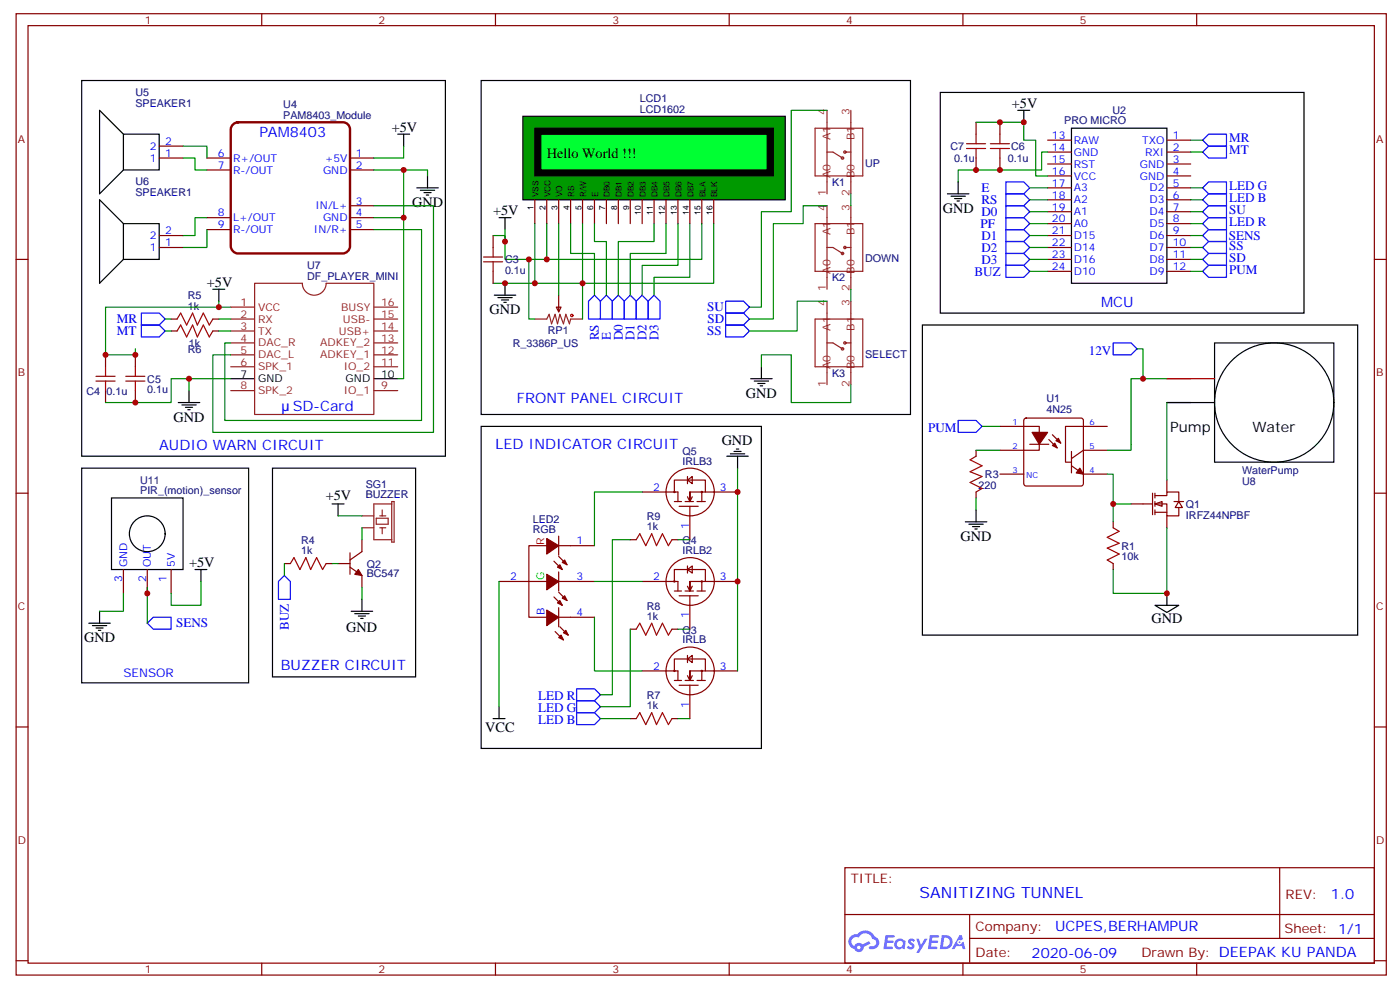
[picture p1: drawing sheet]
<svg xmlns="http://www.w3.org/2000/svg" width="414mm" height="292mm" viewBox="0 0 414 292" stroke-linecap="round" stroke-linejoin="round" font-family="sans-serif">
<g fill="none" stroke="#870000" stroke-width=".35">
<path d="M4.8 4.1h405.3v284.3h-405.3zM8.3 7.6h398.3v277.3h-398.3zM77.4 4.1v3.5M146.6 4.1v3.5M215.7 4.1v3.5M284.9 4.1v3.5M354 4.1v3.5M4.8 76.7h3.5M406.6 76.7h3.5M4.8 145.9h3.5M406.6 145.9h3.5M4.8 215h3.5"/>
<path d="M406.6 215h3.5M249.9 256.6h156.7v28.3h-156.7zM378.6 256.7v20.8M250 270.5h156.4M286.9 277.5h119.5M286.9 270.5v14.1M4.8 284.2h3.5M77.4 284.9v3.5M146.6 284.9v3.5M215.7 284.9v3.5M284.9 284.9v3.5M354 284.9v3.5"/>
<path d="M406.6 284.2h3.5"/>
</g>
<g fill="#5487ff">
<path d="M268.9 277.8a1.22 1.22 0 0 1 1.7 .3l-.3 .6a.47 .47 0 0 0-.4-.4 .47 .47 0 0 0-.5 .1l.2 .3a1.14 1.14 0 0 1 .7 1.7 1.14 1.14 0 0 1-1.9 0l-.2-.2 .5-.5 .7 .4a.29 .29 0 0 0 .4-.2 .29 .29 0 0 0-.3-.4 1.04 1.04 0 0 1-.6-1.7z"/>
<path d="M261.9 276.6h2.4l.3 .2-.1 .5h-1.8l-.2 .9h1.6l.3 .3-.4 .4h-1.6l-.1 1.1 1.7 .1 .2 .3-.2 .3h-2.7z"/>
<path d="M275.1 276.6h2.3l.4 .2-.2 .5h-1.8l-.1 .9h1.5l.3 .3-.4 .4h-1.5l-.2 1.1 1.7 .1 .2 .3-.2 .3h-2.6z"/>
<path d="M283.8 276.6h.7l.4 1.2-.6 .3a.69 .69 0 0 0-1.1 .3 .69 .69 0 0 0 .5 1 .69 .69 0 0 0 .9-.6l.4-.3 .6 2.2h-.8l-.2-.9h-1.7l-.5 .9h-.9z"/>
<path d="M271.1 277.7h.7l.7 1.8 1.1-1.8h.8l-2.5 4.1h-.9l1-1.5z"/>
<path d="M278.6 276.6l-.6 4.1h1.4a2.11 2.11 0 0 0 2.4-2.1 2.11 2.11 0 0 0-2.5-2zM279.3 277.3a1.39 1.39 0 0 1 1.7 1.4 1.39 1.39 0 0 1-1.8 1.3h-.2z"/>
<path d="M264.9 278.2a1.54 1.54 0 0 0 0 2.1 1.54 1.54 0 0 0 2.1 .2l.6 .2 .3-2.3-.1-.2-.5-.1a1.49 1.49 0 0 0-2.4 .1zM265.2 279.2a.95 .95 0 0 1 1.9 0 .95 .95 0 0 1-1.9 0z"/>
<path d="M251.6 276.9a2.18 2.18 0 0 0 1.1 3.8 1.44 1.44 0 0 0 1.7 .9 1.44 1.44 0 0 0 1.1-1.5l2-1-.4-.7-1.9 .9a1.47 1.47 0 0 0-2.5 .5 1.39 1.39 0 0 1-.6-2 1.39 1.39 0 0 1 2-.4 2.12 2.12 0 0 1 2.1-1.3 2.12 2.12 0 0 1 1.9 1.6 1.14 1.14 0 0 1 1.1 1.5 1.14 1.14 0 0 1-1.6 .7 .43 .43 0 0 0-.6 .3 .43 .43 0 0 0 .4 .5 1.98 1.98 0 0 0 2.6-1.2 1.98 1.98 0 0 0-1.3-2.5 3.1 3.1 0 0 0-5.2-.7l-.9 .1zM253.5 280.2a.55 .55 0 0 1 1.1 0 .55 .55 0 0 1-1.1 0z"/>
<circle cx="283.9" cy="278.7" r=".26"/>
</g>
<g fill="none" stroke="#8c2424" stroke-width=".35">
<path d="M241.1 37.9h14.1v14.1h-14.1zM244.7 32.6v24.7M251.7 32.6v24.7M244.7 45h1.7l2.8 1.7M249.9 45h1.8M241.1 94.4h14.1v14.1h-14.1zM244.7 89.1v24.7M251.7 89.1v24.7M244.7 101.4h1.7l2.8 1.8M249.9 101.4h1.8M107.1 152.6h3.5M107.1 156.1h3.5"/>
<path d="M111.3 153.3h3.5v1.7h-3.5zM112.4 152.6h1.7M112.4 156.1h1.7M113.1 150.8v1.8M113.1 156.1v1.8M115.9 149h-5.3v10.6h5.3M115.9 148.3h.7v12h-.7z"/>
<circle cx="249.2" cy="46.7" r=".35"/>
<circle cx="249.9" cy="45" r=".35"/>
<circle cx="249.2" cy="103.2" r=".35"/>
<circle cx="249.9" cy="101.4" r=".35"/>
</g>
<path d="M154.7 34.4h77.6v24.7h-77.6z" fill="#090" stroke="#000" stroke-width=".35"/>
<g fill="none" stroke="#870000" stroke-width=".35">
<path d="M158.2 59.1v7M161.7 59.1v7M165.3 59.1v7M168.8 59.1v7M172.3 59.1v7M175.9 59.1v7M179.4 59.1v7M182.9 59.1v7M186.4 59.1v7M190 59.1v7M193.5 59.1v7M197 59.1v7"/>
<path d="M200.6 59.1v7M204.1 59.1v7M207.6 59.1v7M211.1 59.1v7"/>
</g>
<path d="M158.2 37.9h70.6v14.1h-70.6z" fill="#000" stroke="#000" stroke-width=".35"/>
<path d="M160 39.7h67v10.6h-67z" fill="none" stroke="#000" stroke-width=".35"/>
<path d="M160 39.7h67v10.6h-67z" fill="#0f3" stroke="#000" stroke-width=".35"/>
<g fill="none" stroke="#000" stroke-width=".35">
<path d="M24.2 23.8h107.6v111.1h-107.6zM36.5 39.7h10.6v10.6h-10.6zM36.5 39.7l-7-7.1v24.7l7-7M117.7 39.7h3.5M119.4 39.7v3.5M142.3 23.8h127v98.8h-127zM301.1 32.6h3.5M302.9 32.6v3.6M123.3 55.6h6.3M124.4 56.3h4.2M125.4 57h2.1M126.1 57.7h.7"/>
<path d="M126.5 52v3.6M36.5 66.1h10.6v10.6h-10.6zM36.5 66.1l-7-7v24.7l7-7.1M147.6 64.4h3.6M149.4 64.4v3.5M63 85.5h3.5M64.7 85.5v3.6M146.2 87.3h6.4M147.3 88h4.2M148.3 88.7h2.2M149 89.4h.8M149.4 83.8v3.5"/>
<path d="M272.9 96.1h128.7v91.8h-128.7zM52.7 119.1h6.4M53.8 119.8h4.2M55.9 115.5v3.6M68.3 112h7M110.6 112h7.1M222.1 112h6.3M223.1 112.7h4.3M224.2 113.4h2.1M224.9 114.1h.7M225.2 108.5v3.5M345.2 119.1h14.1"/>
<path d="M359.3 101.4h35.3v35.3h-35.3zM24.2 138.5h49.4v63.5h-49.4zM54.9 120.5h2.1M55.6 121.2h.7M80.6 138.5h42.3v61.7h-42.3zM142.3 126.1h82.9v95.3h-82.9zM215 134.9h6.4M216.1 134.2h4.2M217.1 133.5h2.2M217.8 132.8h.7M218.2 134.9v3.6M33 147.3h21.2v21.2h-21.2z"/>
<path d="M98.2 149h3.6M100 149v3.6M57.7 168.5h3.5M59.4 168.5v3.5M107.1 177.3v3.5M26.3 184.3h6.3M27.3 185h4.3M28.4 185.7h2.1M29.1 186.4h.7M29.5 180.8v3.5M103.9 180.8h6.3M105 181.5h4.2"/>
<path d="M106 182.2h2.1M106.7 182.9h.7M145.9 212.5h3.5M147.6 209v3.5"/>
<circle cx="376.9" cy="119.1" r="17.6"/>
<circle cx="43.6" cy="157.9" r="5.3"/>
</g>
<g fill="none" stroke="#008700" stroke-width=".35">
<path d="M244.7 32.6h-10.6v30h-8.9v28.2h-3.5M54.2 43.2h7v3.5M54.2 46.7h3.5v3.6h3.5M110.6 50.3h15.9v1.7M119.4 43.2v3.5h-8.8M119.4 50.3v14.1h-8.8M251.7 57.3v3.6M61.2 64.4h-3.5v5.3h-3.5M61.2 67.9v5.3h-7M110.6 60.9h17.6v67h-65.2v-22.9h5.3M110.6 67.9h14.1v56.5h-58.2v-23h1.8M119.4 64.4v47.6h-1.7"/>
<path d="M145.9 69.7h3.5v1.7M156.5 76.7v17.7h1.7M158.2 66.1v17.7M161.7 66.1v10.6M165.3 66.1v21.2M168.8 66.1v8.9h7.1v12.3M172.3 66.1v28.3M175.9 66.1v5.3h3.5v15.9M193.5 66.1v5.3h-10.6v15.9M197 66.1v8.9h-10.6v12.3M200.6 66.1v12.4h-10.6v8.8M204.1 66.1v15.9h-10.6v5.3"/>
<path d="M207.6 66.1v10.6h-58.2v-8.8M211.1 66.1v17.7h-65.2M244.7 60.9h-7.1v5.2h-8.8v28.3h-7.1M48.9 94.4h1.7M48.9 97.9h1.7M64.7 89.1v1.7h3.6M64.7 90.8h-33.5v14.2h8.8v-1.8M64.7 94.4h3.6M64.7 97.9h3.6M244.7 89.1h-8.9v8.8h-14.1M251.7 85.5v3.6M55.9 112h-5.3v7.1h-19.4"/>
<path d="M68.3 112h-12.4v3.5M225.2 108.5v-3.5h8.9v14.1h17.6v-5.3M336.4 103.2h1.7v8.8h7.1M218.2 138.5v59.9M100 152.6h7.1M107.1 156.1v3.5M186.4 159.6h-5.2v45.9h-3.6M190 145.5h-14.1v15.9M200.6 159.6h3.5M36.5 175.5v5.3h-7M43.6 173.7v10.6M59.4 172v7h-8.8v-3.5"/>
<path d="M84.1 166.7v3.5M98.2 166.7h1.8M107.1 173.7v3.6M147.6 172v37M175.9 172h14.1M175.9 182.6v15.8h14.1M186.4 186.1v22.9h-8.8M200.6 186.1h3.5M177.6 212.5h8.8M200.6 212.5h3.5"/>
</g>
<g fill="none" stroke="#870000" stroke-width=".35">
<path d="M288.7 36.2v3.5M295.8 36.2v3.5M47.1 46.7h7.1M47.1 43.2h7.1M61.2 46.7h7.1M61.2 50.3h7.1M103.5 46.7h7.1M103.5 50.3h7.1M288.7 46.7v3.6M295.8 46.7v3.6M47.1 73.2h7.1M47.1 69.7h7.1"/>
<path d="M61.2 64.4h7.1M61.2 67.9h7.1M103.5 60.9h7.1M103.5 64.4h7.1M103.5 67.9h7.1M145.9 69.7v3.5M50.6 94.4h1.8M50.6 97.9h1.8M63 94.4h1.7M63 97.9h1.7M145.9 80.3v3.5M164.6 90.8h1.4l-.7 1.5z"/>
<path d="M165.3 87.3v5M31.2 105v3.5M31.2 115.5v3.6M40 105v3.5M40 115.5v3.6M107.1 159.6v3.6l-3.6 2.4M165.3 158.6v5.6M186.4 159.6h1.8M190 145.5h10.6v2.8M198.8 159.6h1.8M199.5 145.5v-3.5h9.2v3.5M199.5 148.3h2.1"/>
<path d="M200.9 149.8h5.7M202.7 148.3h2.4M203.4 142l1.4-1.1v2.2zM203.4 146.9l.7 1.4 .7-1.4M203.4 140.9v2.2M204.1 145.5v2.8v-2.8h14.1M204.1 149.8v9.8M206.2 148.3h2.5M207.6 145.5v2.8M36.5 168.5v7M43.6 168.5v7M50.6 168.5v7"/>
<path d="M84.1 166.7h1.8M96.5 166.7h1.7M100 166.7h3.5M103.5 167.7l3.6 2.5v3.5M103.5 163.5v6.4M147.6 172h14.1M161.7 161.4h-5.2v21.2h5.2M163.9 166l2.4 2.5M163.9 176.6l2.4 2.4M165.3 169.2v5.6M165.3 179.7v5.7M165.3 172h10.6"/>
<path d="M165.3 161.4h10.6M165.3 164.6l2.4 2.4M165.3 175.2l2.4 2.4M190 172h10.6v2.8M199.5 172v-3.5h9.2v3.5M199.5 174.8h2.1M200.9 176.2h5.7M202.7 174.8h2.4M203.4 168.5l1.4-1.1v2.1zM203.4 173.4l.7 1.4 .7-1.4M203.4 167.4v2.1M204.1 172v2.8v-2.8h14.1"/>
<path d="M204.1 176.2v9.9M206.2 174.8h2.5M207.6 172v2.8M164.2 186.8l2.5 2.5M165.3 182.6h10.6M165.6 185.4l2.5 2.5M186.4 186.1h1.8M190 198.4h10.6v2.9M198.8 186.1h1.8M199.5 198.4v-3.5h9.2v3.5M203.4 194.9l1.4-1v2.1zM203.4 199.8l.7 1.5 .7-1.5"/>
<path d="M203.4 193.9v2.1M204.1 198.4v2.9v-2.9h14.1M207.6 198.4v2.9M186.4 212.5h1.8M198.8 212.5h1.8M199.5 201.3h2.1M200.9 202.7h5.7M202.7 201.3h2.4M204.1 202.7v9.8M206.2 201.3h2.5"/>
<circle cx="199.5" cy="145.5" r=".18"/>
<circle cx="204.2" cy="145.5" r="7.1"/>
<circle cx="207.6" cy="145.5" r=".18"/>
<circle cx="199.5" cy="172" r=".18"/>
<circle cx="204.2" cy="172" r="7.1"/>
<circle cx="207.6" cy="172" r=".18"/>
<circle cx="199.5" cy="198.4" r=".18"/>
<circle cx="204.2" cy="198.4" r="7.1"/>
<circle cx="207.6" cy="198.4" r=".18"/>
</g>
<g fill="none" stroke="#a10000" stroke-width=".35">
<path d="M288.7 39.7v2.8M295.8 39.7v2.8M285.9 43.9h5.7M285.9 42.5h5.7M288.7 43.9v2.8M293 43.9h5.6M293 42.5h5.6M295.8 43.9v2.8M143.1 77.4h5.6M143.1 76h5.6M145.9 73.2v2.8M145.9 77.4v2.9"/>
<path d="M52.4 94.4l1-1.8 1.8 3.5 1.8-3.5 1.4 3.5 1.7-3.5 1.8 3.5 1.1-1.7M52.4 97.9l1-1.8 1.8 3.6 1.8-3.6 1.4 3.6 1.7-3.6 1.8 3.6 1.1-1.8M28.4 112.7h5.6M28.4 111.3h5.6M31.2 108.5v2.8M31.2 112.7v2.8M37.2 112.7h5.7M37.2 111.3h5.7M40 108.5v2.8M40 112.7v2.8M188.2 159.6l1.1-1.7 1.7 3.5 1.8-3.5 1.4 3.5 1.8-3.5 1.7 3.5 1.1-1.8M85.9 166.7l1.1-1.8 1.7 3.6 1.8-3.6 1.4 3.6 1.8-3.6 1.7 3.6 1.1-1.8"/>
<path d="M188.2 186.1l1.1-1.8 1.7 3.6 1.8-3.6 1.4 3.6 1.8-3.6 1.7 3.6 1.1-1.8M188.2 212.5l1.1-1.7 1.7 3.5 1.8-3.5 1.4 3.5 1.8-3.5 1.7 3.5 1.1-1.8"/>
<circle cx="169.2" cy="93.3" r=".35"/>
</g>
<g fill="none" stroke="#8c2424" stroke-width=".35">
<path d="M241.1 66.1h14.1v14.2h-14.1zM244.7 60.9v24.6M244.7 73.2h1.7l2.8 1.8M249.9 73.2h1.8M251.7 60.9v24.6M68.3 94.4h7M68.3 97.9h7M75.3 83.8h14.1a3.5 3.5 0 0 0 3.6 3.5 3.5 3.5 0 0 0 3.5-3.5h14.1v38.8h-35.3zM110.6 94.4h7.1M110.6 97.9h7.1M110.6 90.8h7.1M158.2 94.4h3.5l.8-1.4 .7 2.8 1-2.8 .7 2.8 .7-2.8 1.1 2.8 .7-2.8 1.1 2.8 .3-1.4h3.5"/>
<path d="M68.3 115.5h7M68.3 108.5h7M68.3 105h7M68.3 101.4h7M110.6 115.5h7.1M110.6 108.5h7.1M110.6 105h7.1M110.6 101.4h7.1"/>
<circle cx="249.2" cy="75" r=".35"/>
<circle cx="249.9" cy="73.2" r=".35"/>
</g>
<g fill="none" stroke="#00f" stroke-width=".35">
<path d="M297.6 53.8h5.3l1.7 1.8-1.7 1.7h-5.3zM297.6 57.3h5.3l1.7 1.8-1.7 1.8h-5.3zM355.8 55.6l1.7-1.8h5.3v3.5h-5.3zM355.8 59.1l1.7-1.8h5.3v3.6h-5.3zM355.8 41.5l1.7-1.8h5.3v3.5h-5.3zM355.8 45l1.7-1.8h5.3v3.5h-5.3zM297.6 78.5h5.3l1.7 1.8-1.7 1.7h-5.3zM297.6 60.9h5.3l1.7 1.7-1.7 1.8h-5.3zM297.6 67.9h5.3l1.7 1.8-1.7 1.7h-5.3zM297.6 75h5.3l1.7 1.7-1.7 1.8h-5.3zM297.6 71.4h5.3l1.7 1.8-1.7 1.8h-5.3zM355.8 66.1l1.7-1.7h5.3v3.5h-5.3z"/>
<path d="M355.8 62.6l1.7-1.7h5.3v3.5h-5.3zM355.8 76.7l1.7-1.7h5.3v3.5h-5.3zM355.8 73.2l1.7-1.8h5.3v3.6h-5.3zM355.8 69.7l1.7-1.8h5.3v3.5h-5.3zM41.8 92.6h5.3l1.8 1.8-1.8 1.7h-5.3zM41.8 96.1h5.3l1.8 1.8-1.8 1.8h-5.3zM175.9 87.3l1.7 1.8v5.3h-3.5v-5.3zM179.4 87.3l1.8 1.8v5.3h-3.6v-5.3zM182.9 87.3l1.8 1.8v5.3h-3.5v-5.3zM186.4 87.3l1.8 1.8v5.3h-3.5v-5.3zM190 87.3l1.7 1.8v5.3h-3.5v-5.3zM193.5 87.3l1.8 1.8v5.3h-3.6v-5.3z"/>
<path d="M214.7 89.1h5.3l1.7 1.7-1.7 1.8h-5.3zM214.7 92.6h5.3l1.7 1.8-1.7 1.7h-5.3zM214.7 96.1h5.3l1.7 1.8-1.7 1.8h-5.3zM355.8 80.3l1.7-1.8h5.3v3.5h-5.3zM329.3 101.4h5.3l1.8 1.8-1.8 1.8h-5.3zM84.1 170.2l1.8 1.8v5.3h-3.5v-5.3zM43.6 184.3l1.7-1.7h5.3v3.5h-5.3zM170.6 210.8h5.3l1.7 1.7-1.7 1.8h-5.3zM170.6 207.3h5.3l1.7 1.7-1.7 1.8h-5.3zM170.6 203.7h5.3l1.7 1.8-1.7 1.8h-5.3z"/>
</g>
<g fill="#870000" stroke="#870000" stroke-width=".35">
<path d="M106 168.5l1.1 1.7-2.1-.3z"/>
<path d="M161.7 159.3l3.6 2.1-3.6 2.5z"/>
<path d="M164.9 167.7l.7-.7 .7 1.5z"/>
<path d="M166.3 166.3l.7-.7 .7 1.4z"/>
<path d="M161.7 169.9l3.6 2.1-3.6 2.4z"/>
<path d="M164.9 178.3l.7-.7 .7 1.4z"/>
<path d="M166.3 176.9l.7-.7 .7 1.4z"/>
<path d="M161.7 180.4l3.6 2.2-3.6 2.4z"/>
<path d="M165.3 188.6l.7-.7 .7 1.4z"/>
<path d="M166.7 187.1l.7-.7 .7 1.5z"/>
</g>
<path d="M69 36.8l1.4-.6h31a2.12 2.12 0 0 1 2.1 2.1v34.5a2.27 2.27 0 0 1-2.1 2.2h-31a2.27 2.27 0 0 1-2.1-2.2v-34.5l.1-.6z" fill="none" stroke="#900" stroke-width=".71"/>
<path d="M68.3 90.8h7M352.2 112h-7h14.1" fill="none" stroke="#f00" stroke-width=".35"/>
<g fill="#fff" stroke="#870000" stroke-width=".35">
<path d="M341.7 149l2.1-.7v1.5z"/>
<path d="M348.7 148.3l1.1 1.8h-2.1z"/>
</g>
<g fill="none" stroke="#870000" stroke-width=".35">
<path d="M309.9 41.5h7.1M309.9 45h7.1M309.9 48.5h7.1M309.9 52h7.1M309.9 55.6h7.1M309.9 59.1h7.1M345.2 41.5h7M345.2 45h7M345.2 48.5h7M345.2 52h7M345.2 55.6h7M345.2 59.1h7"/>
<path d="M309.9 62.6h7.1M309.9 66.1h7.1M309.9 69.7h7.1M309.9 73.2h7.1M309.9 76.7h7.1M345.2 62.6h7M345.2 66.1h7M345.2 69.7h7M345.2 73.2h7M345.2 76.7h7M309.9 80.3h7.1M345.2 80.3h7"/>
<path d="M288.7 133.2v1.7M295.8 126.1h11.6v7.1h-11.6M303.1 123.9l.5-.3h16.2l.5 .3 .2 .5v18.7l-.2 .5-.5 .2h-16.2l-.5-.3-.2-.4v-18.7zM304.6 131.4h5.7M310.3 130l2.4 2.5M311.3 128.6l2.5 2.5M317 137.8l3.5 2.4h7.1M317 133.5v6.4M327.6 126.1h-12.4v10.6h1.8M327.6 133.2h-7.1l-3.5 2.4M288.7 145.5v1.8M295.8 140.2h7.1"/>
<path d="M329.3 154.3v1.8M334.6 149h6.4M341 145.9v6.3M341.7 146.6h3.5v-1.1h3.5v2.8M341.7 149h3.5v3.6h3.5v-2.5M341.7 151.5h3.5M341.7 145.9v1.4M341.7 148.3v1.5M341.7 150.8v1.4M345.2 142v3.5M345.2 152.6v3.5M347.3 148.3h2.8"/>
<path d="M329.3 166.7v1.8"/>
</g>
<g fill="none" stroke="#000" stroke-width=".35">
<path d="M278.2 27.3h107.6v65.3h-107.6zM317 37.9h28.2v45.9h-28.2zM280.3 57.3h6.3M281.3 58h4.3M282.4 58.7h2.1M283.1 59.4h.7M283.5 53.8v3.5M285.6 154.3h6.3M286.6 155h4.3M287.7 155.8h2.1M288.4 156.5h.7M288.7 150.8v3.5"/>
<path d="M341.7 179h7l-3.5 2.2zM345.2 175.5v3.5"/>
</g>
<g fill="none" stroke="#008700" stroke-width=".35">
<path d="M288.7 36.2h14.2v5.3h3.5v10.5h3.5M304.6 55.6h5.3M304.6 59.1h5.3M309.9 45h-1.7v5.3h-24.7v3.5M352.2 55.6h3.6M352.2 59.1h3.6M352.2 45h3.6M352.2 41.5h3.6M304.6 62.6h5.3M304.6 69.7h5.3M304.6 73.2h5.3M304.6 76.7h5.3"/>
<path d="M304.6 66.1h5.3M352.2 62.6h3.6M352.2 69.7h3.6M352.2 73.2h3.6M352.2 76.7h3.6M352.2 66.1h3.6M304.6 80.3h5.3M352.2 80.3h3.6M338.1 112h-3.5v21.2h-7M345.2 119.1v22.9M288.7 133.2h7.1M290.5 126.1h5.3"/>
<path d="M288.7 147.3v3.5M327.6 140.2h1.7v14.1M329.3 149h5.3M345.2 156.1v19.4h-15.9v-7"/>
</g>
<path d="M288.7 134.9l-1.7 1.1 3.5 1.8-3.5 1.7 3.5 1.4-3.5 1.8 3.5 1.8-1.8 1M329.3 156.1l1.8 1.1-3.5 1.7 3.5 1.8-3.5 1.4 3.5 1.8-3.5 1.7 1.7 1.1" fill="none" stroke="#a10000" stroke-width=".35"/>
<path d="M297.6 64.4h5.3l1.7 1.7-1.7 1.8h-5.3zM283.5 124.4h5.2l1.8 1.7-1.8 1.8h-5.2z" fill="none" stroke="#00f" stroke-width=".35"/>
<g fill="#870000" stroke="#870000" stroke-width=".35">
<path d="M319.4 138.5l1.1 1.7-2.1-.3z"/>
<path d="M311.3 131.8l.7-.7 .7 1.4z"/>
<path d="M312.4 130.4l.7-.8 .7 1.5z"/>
<path d="M305.3 127.9h4.6l-2.5 3.5z"/>
</g>
<g fill="#c00">
<circle cx="295.8" cy="50.3" r=".88"/>
<circle cx="288.7" cy="50.3" r=".88"/>
<circle cx="295.8" cy="36.2" r=".88"/>
<circle cx="43.6" cy="175.5" r=".88"/>
<circle cx="40" cy="105" r=".88"/>
<circle cx="31.2" cy="105" r=".88"/>
<circle cx="40" cy="119.1" r=".88"/>
<circle cx="55.9" cy="112" r=".88"/>
<circle cx="218.2" cy="172" r=".88"/>
<circle cx="119.4" cy="50.3" r=".88"/>
<circle cx="156.5" cy="76.7" r=".88"/>
<circle cx="158.2" cy="83.8" r=".88"/>
<circle cx="161.7" cy="76.7" r=".88"/>
<circle cx="172.3" cy="83.8" r=".88"/>
<circle cx="119.4" cy="64.4" r=".88"/>
<circle cx="218.2" cy="145.5" r=".88"/>
<circle cx="149.4" cy="83.8" r=".88"/>
<circle cx="149.4" cy="71.4" r=".88"/>
<circle cx="64.7" cy="90.8" r=".88"/>
<circle cx="345.2" cy="175.5" r=".88"/>
<circle cx="302.9" cy="36.2" r=".88"/>
<circle cx="329.3" cy="149" r=".88"/>
<circle cx="338.1" cy="112" r=".88"/>
</g>
<text font-size="4.6" fill="#00f" x="272" y="265.7">SANITIZING TUNNEL</text>
<g font-size="4.2">
<text x="299.3" y="31.9">+5V</text>
<text x="115.9" y="39">+5V</text>
<text x="161.7" y="46.7">Hello World !!!</text>
<text x="121.9" y="61.2">GND</text>
<text x="145.9" y="63.7">+5V</text>
<text x="278.9" y="63">GND D0</text>
<text x="61.2" y="84.8">+5V</text>
<text x="144.8" y="93">GND</text>
<text x="220.7" y="117.7">GND</text>
<text x="51.3" y="124.7">GND</text>
<text x="213.5" y="131.7">GND</text>
<text x="346.2" y="127.7">Pump</text>
<text x="370.5" y="127.7">Water</text>
<text x="96.4" y="147.9">+5V</text>
<text x="284.2" y="160">GND</text>
<text x="55.9" y="167.7">+5V</text>
<text x="340.6" y="184.3">GND</text>
<text x="24.9" y="190">GND</text>
<text x="102.4" y="186.9">GND</text>
<text x="143.5" y="216.5">VCC</text>
</g>
<g font-size="4.2" fill="#00f">
<text x="76.7" y="40.4">PAM8403</text>
<text x="325.8" y="90.8">MCU</text>
<text x="152.9" y="119.1">FRONT PANEL CIRCUIT</text>
<text x="86.6" y="121.5">SD-Card</text>
<text x="47.1" y="133.2">AUDIO WARN CIRCUIT</text>
<text x="146.6" y="132.9">LED INDICATOR CIRCUIT</text>
<text x="83.1" y="198.2">BUZZER CIRCUIT</text>
<text x="393.7" y="265.9">1.0</text>
<text x="312.1" y="275.5">UCPES,BERHAMPUR</text>
<text x="305.2" y="283.3">2020-06-09</text>
</g>
<g font-size="3.9" fill="#00f">
<text x="363.6" y="42.1">MR</text>
<text x="363.6" y="45.7">MT</text>
<text x="290.3" y="56.8">E</text>
<text x="363.6" y="56.2">LED G</text>
<text x="363.6" y="59.8">LED B</text>
<text x="290.3" y="60.3">RS</text>
<text x="363.6" y="63.3">SU</text>
<text x="290.1" y="67.5">PF</text>
<text x="290.3" y="70.9">D1</text>
<text x="363.5" y="70.9">SENS</text>
<text x="363.6" y="66.8">LED R</text>
<text x="290.3" y="74.4">D2</text>
<text x="290.3" y="78">D3</text>
<text x="363.6" y="77.4">SD</text>
<text x="363.6" y="73.9">SS</text>
<text x="288.3" y="81.6">BUZ</text>
<text x="363.6" y="80.9">PUM</text>
<text x="34.6" y="95.6">MR</text>
<text x="209.2" y="92.1">SU</text>
<text x="209.3" y="95.6">SD</text>
<text x="34.6" y="99.1">MT</text>
<text x="177.2" y="100.7" transform="rotate(-90 177.2 100.7)">RS</text>
<text x="180.7" y="100.7" transform="rotate(-90 180.7 100.7)">E</text>
<text x="184.2" y="100.7" transform="rotate(-90 184.2 100.7)">D0</text>
<text x="187.7" y="100.7" transform="rotate(-90 187.7 100.7)">D1</text>
<text x="191.3" y="100.7" transform="rotate(-90 191.3 100.7)">D2</text>
<text x="194.8" y="100.7" transform="rotate(-90 194.8 100.7)">D3</text>
<text x="209.2" y="99.1">SS</text>
<text x="322.1" y="105">12V</text>
<text x="274.5" y="127.9">PUM</text>
<text x="52.1" y="185.6">SENS</text>
<text x="85.5" y="186.3" transform="rotate(-90 85.5 186.3)">BUZ</text>
<text x="159.2" y="207.2">LED R</text>
<text x="159.2" y="214.2">LED B</text>
<text x="159.2" y="210.7">LED G</text>
</g>
<g font-size="3.9" fill="#800">
<text x="251.7" y="261.2">TITLE:</text>
<text x="380.3" y="265.9">REV:</text>
<text x="288.6" y="275.4">Company:</text>
<text x="380" y="276">Sheet: 1/1</text>
<text x="288.6" y="283.1">Date:</text>
<text x="337.7" y="283.2">Drawn By: DEEPAK KU PANDA</text>
</g>
<text font-size="3.5" fill="#00f" x="36.5" y="200.2">SENSOR</text>
<g font-size="3.2" fill="#800">
<text x="42.9" y="7.1">1</text>
<text x="112" y="7.1">2</text>
<text x="181.2" y="7.1">3</text>
<text x="250.3" y="7.1">4</text>
<text x="319.4" y="7.1">5</text>
<text x="5.3" y="42.2">A</text>
<text x="407.1" y="42.2">A</text>
<text x="5.3" y="111.3">B</text>
<text x="407.1" y="111.3">B</text>
<text x="5.3" y="180.4">C</text>
<text x="407.1" y="180.4">C</text>
<text x="5.3" y="249.6">D</text>
<text x="407.1" y="249.6">D</text>
<text x="42.9" y="287.9">1</text>
<text x="112" y="287.9">2</text>
<text x="181.2" y="287.9">3</text>
<text x="250.3" y="287.9">4</text>
<text x="319.4" y="287.9">5</text>
</g>
<g font-size="3.2" fill="#000080">
<text x="40.1" y="28.3">U5</text>
<text x="40.1" y="31.6">SPEAKER1</text>
<text x="83.8" y="35.1">PAM8403_Module</text>
<text x="83.8" y="31.9">U4</text>
<text x="189.3" y="33.3">LCD1602</text>
<text x="189.3" y="30.1">LCD1</text>
<text x="329.1" y="33.7">U2</text>
<text x="314.8" y="36.8">PRO MICRO</text>
<text x="281.2" y="44.4">C7</text>
<text x="282.2" y="47.9">0.1u</text>
<text x="298.1" y="47.9">0.1u</text>
<text x="299.1" y="44.3">C6</text>
<text x="255.9" y="49.3">UP</text>
<text x="40.1" y="58">SPEAKER1</text>
<text x="40.1" y="54.8">U6</text>
<text x="246.2" y="54.9">K1</text>
<text x="149.4" y="77.9">C3</text>
<text x="255.9" y="77.5">DOWN</text>
<text x="90.9" y="82.7">DF_PLAYER_MINI</text>
<text x="90.9" y="79.5">U7</text>
<text x="149.4" y="81">0.1u</text>
<text x="246.2" y="83.2">K2</text>
<text x="55.6" y="88.4">R5</text>
<text x="55.6" y="91.5">1k</text>
<text x="162.1" y="98.8">RP1</text>
<text x="55.6" y="104.4">R6</text>
<text x="55.9" y="102.6">1k</text>
<text x="151.7" y="102.6">R_3386P_US</text>
<text x="255.9" y="105.7">SELECT</text>
<text x="43.6" y="113.2">C5</text>
<text x="246.2" y="111.4">K3</text>
<text x="25.6" y="116.7">C4</text>
<text x="31.5" y="116.7">0.1u</text>
<text x="43.6" y="116.3">0.1u</text>
<text x="309.6" y="118.9">U1</text>
<text x="309.6" y="122.1">4N25</text>
<text x="201.9" y="137.4">IRLB3</text>
<text x="201.9" y="134.5">Q5</text>
<text x="41.5" y="143">U11</text>
<text x="291.4" y="141.4">R3</text>
<text x="367.4" y="140.2">WaterPump</text>
<text x="367.4" y="143.5">U8</text>
<text x="41.5" y="146.2">PIR_(motion)_sensor</text>
<text x="108.2" y="147.3">BUZZER</text>
<text x="108.2" y="144.3">SG1</text>
<text x="289.5" y="144.6">220</text>
<text x="157.6" y="154.6">LED2</text>
<text x="191.4" y="153.9">R9</text>
<text x="350.8" y="153.4">IRFZ44NPBF</text>
<text x="350.8" y="150.2">Q1</text>
<text x="89.1" y="160.9">R4</text>
<text x="157.6" y="157.5">RGB</text>
<text x="191.4" y="156.8">1k</text>
<text x="201.9" y="160.9">Q4</text>
<text x="89.1" y="163.9">1k</text>
<text x="108.5" y="167.9">Q2</text>
<text x="201.9" y="163.9">IRLB2</text>
<text x="331.8" y="165.7">10k</text>
<text x="331.8" y="162.5">R1</text>
<text x="108.5" y="170.8">BC547</text>
<text x="191.4" y="183.3">1k</text>
<text x="191.4" y="180.3">R8</text>
<text x="201.9" y="190.3">IRLB</text>
<text x="201.9" y="187.4">Q3</text>
<text x="191.4" y="209.7">1k</text>
<text x="191.4" y="206.8">R7</text>
</g>
<g font-size="3.2" fill="#8d2323">
<text x="244.3" y="34" transform="rotate(-90 244.3 34)">4</text>
<text x="251.4" y="34" transform="rotate(-90 251.4 34)">3</text>
<text x="245.7" y="41.4" transform="rotate(-90 245.7 41.4)">A1</text>
<text x="252.8" y="41.4" transform="rotate(-90 252.8 41.4)">B1</text>
<text x="245.7" y="52.7" transform="rotate(-90 245.7 52.7)">A0</text>
<text x="252.8" y="52.7" transform="rotate(-90 252.8 52.7)">B0</text>
<text x="244.3" y="57.9" transform="rotate(-90 244.3 57.9)">1</text>
<text x="251.4" y="57.9" transform="rotate(-90 251.4 57.9)">2</text>
<text x="244.3" y="62.3" transform="rotate(-90 244.3 62.3)">4</text>
<text x="251.4" y="62.3" transform="rotate(-90 251.4 62.3)">3</text>
<text x="245.7" y="69.6" transform="rotate(-90 245.7 69.6)">A1</text>
<text x="252.8" y="69.6" transform="rotate(-90 252.8 69.6)">B1</text>
<text x="245.7" y="81" transform="rotate(-90 245.7 81)">A0</text>
<text x="252.8" y="81" transform="rotate(-90 252.8 81)">B0</text>
<text x="244.3" y="86.2" transform="rotate(-90 244.3 86.2)">1</text>
<text x="251.4" y="86.2" transform="rotate(-90 251.4 86.2)">2</text>
<text x="71.2" y="94">2</text>
<text x="76.4" y="95.4">RX</text>
<text x="100.9" y="91.9">BUSY</text>
<text x="101.4" y="95.4">USB-</text>
<text x="112.7" y="90.5">16</text>
<text x="112.7" y="94">15</text>
<text x="244.3" y="90.5" transform="rotate(-90 244.3 90.5)">4</text>
<text x="251.4" y="90.5" transform="rotate(-90 251.4 90.5)">3</text>
<text x="71.2" y="101.1">4</text>
<text x="71.2" y="97.5">3</text>
<text x="76.4" y="99">TX</text>
<text x="100.3" y="99">USB+</text>
<text x="112.7" y="97.5">14</text>
<text x="112.7" y="101.1">13</text>
<text x="245.7" y="97.8" transform="rotate(-90 245.7 97.8)">A1</text>
<text x="252.8" y="97.9" transform="rotate(-90 252.8 97.9)">B1</text>
<text x="71.2" y="104.6">5</text>
<text x="76.4" y="106">DAC_L</text>
<text x="76.4" y="102.5">DAC_R</text>
<text x="94.7" y="102.5">ADKEY_2</text>
<text x="94.7" y="106">ADKEY_1</text>
<text x="112.7" y="104.6">12</text>
<text x="71.2" y="108.1">6</text>
<text x="76.4" y="109.5">SPK_1</text>
<text x="101.7" y="109.5">IO_2</text>
<text x="112.7" y="108.1">11</text>
<text x="245.7" y="109.2" transform="rotate(-90 245.7 109.2)">A0</text>
<text x="252.8" y="109.2" transform="rotate(-90 252.8 109.2)">B0</text>
<text x="71.2" y="115.2">8</text>
<text x="76.4" y="116.6">SPK_2</text>
<text x="101.7" y="116.6">IO_1</text>
<text x="112.7" y="115.2">9</text>
<text x="244.3" y="114.4" transform="rotate(-90 244.3 114.4)">1</text>
<text x="251.4" y="114.4" transform="rotate(-90 251.4 114.4)">2</text>
</g>
<g font-size="3.2" fill="#00f">
<text x="311.2" y="41.1">13</text>
<text x="347" y="41.1">1</text>
<text x="44.4" y="47.8">1</text>
<text x="44.4" y="44.3">2</text>
<text x="48.9" y="46.4">1</text>
<text x="48.9" y="42.9">2</text>
<text x="64.5" y="46.4">6</text>
<text x="69" y="47.8">R+/OUT</text>
<text x="96.1" y="47.8">+5V</text>
<text x="105.3" y="46.4">1</text>
<text x="311.2" y="44.6">14</text>
<text x="317.7" y="42.5">RAW</text>
<text x="317.7" y="46">GND</text>
<text x="337.9" y="42.5">TXO</text>
<text x="338.8" y="46">RXI</text>
<text x="347" y="44.6">2</text>
<text x="64.5" y="49.9">7</text>
<text x="69" y="51.3">R-/OUT</text>
<text x="95.6" y="51.3">GND</text>
<text x="105.3" y="49.9">2</text>
<text x="311.2" y="48.2">15</text>
<text x="311.2" y="51.7">16</text>
<text x="317.7" y="49.6">RST</text>
<text x="317.7" y="53.1">VCC</text>
<text x="337.2" y="49.6">GND</text>
<text x="337.2" y="53.1">GND</text>
<text x="347" y="48.2">3</text>
<text x="347" y="51.7">4</text>
<text x="311.2" y="55.2">17</text>
<text x="311.2" y="58.7">18</text>
<text x="317.7" y="56.6">A3</text>
<text x="340" y="56.6">D2</text>
<text x="347" y="55.2">5</text>
<text x="347" y="58.7">6</text>
<text x="64.5" y="64">8</text>
<text x="69" y="65.4">L+/OUT</text>
<text x="93.3" y="61.9">IN/L+</text>
<text x="95.6" y="65.4">GND</text>
<text x="105.3" y="60.5">3</text>
<text x="105.3" y="64">4</text>
<text x="311.2" y="62.3">19</text>
<text x="311.2" y="65.8">20</text>
<text x="317.7" y="60.1">A2</text>
<text x="317.7" y="63.7">A1</text>
<text x="340" y="60.1">D3</text>
<text x="340" y="63.7">D4</text>
<text x="347" y="62.3">7</text>
<text x="347" y="65.8">8</text>
<text x="44.4" y="70.7">2</text>
<text x="48.9" y="69.3">2</text>
<text x="64.5" y="67.6">9</text>
<text x="69" y="69">R-/OUT</text>
<text x="92.9" y="69">IN/R+</text>
<text x="105.3" y="67.6">5</text>
<text x="311.2" y="69.3">21</text>
<text x="317.7" y="67.2">A0</text>
<text x="317.7" y="70.7">D15</text>
<text x="340" y="67.2">D5</text>
<text x="340" y="70.7">D6</text>
<text x="347" y="69.3">9</text>
<text x="44.4" y="74.3">1</text>
<text x="48.9" y="72.8">1</text>
<text x="311.2" y="72.8">22</text>
<text x="311.2" y="76.4">23</text>
<text x="317.7" y="74.3">D14</text>
<text x="317.7" y="77.8">D16</text>
<text x="340" y="74.3">D7</text>
<text x="340" y="77.8">D8</text>
<text x="347" y="72.8">10</text>
<text x="347" y="76.4">11</text>
<text x="311.2" y="79.9">24</text>
<text x="317.7" y="81.3">D10</text>
<text x="340" y="81.3">D9</text>
<text x="347" y="79.9">12</text>
<text x="193.2" y="145.2">2</text>
<text x="212.9" y="145.2">3</text>
<text x="170.6" y="161">1</text>
<text x="203.7" y="156.4" transform="rotate(-90 203.7 156.4)">1</text>
<text x="37.6" y="167.7" transform="rotate(-90 37.6 167.7)">GND</text>
<text x="44.6" y="167.7" transform="rotate(-90 44.6 167.7)">OUT</text>
<text x="51.7" y="167.7" transform="rotate(-90 51.7 167.7)">5V</text>
<text x="36.2" y="172.2" transform="rotate(-90 36.2 172.2)">3</text>
<text x="43.2" y="172.2" transform="rotate(-90 43.2 172.2)">2</text>
<text x="49.2" y="172.2" transform="rotate(-90 49.2 172.2)">1</text>
<text x="150.9" y="171.6">2</text>
<text x="170.6" y="171.6">3</text>
<text x="193.2" y="171.6">2</text>
<text x="212.9" y="171.6">3</text>
<text x="161.1" y="181.9" transform="rotate(-90 161.1 181.9)">B</text>
<text x="170.6" y="182.2">4</text>
<text x="203.7" y="182.8" transform="rotate(-90 203.7 182.8)">1</text>
<text x="193.2" y="198.1">2</text>
<text x="212.9" y="198.1">3</text>
<text x="203.7" y="209.3" transform="rotate(-90 203.7 209.3)">1</text>
</g>
<g font-size="3.2" fill="#f00">
<text x="71.2" y="90.5">1</text>
<text x="76.4" y="91.9">VCC</text>
<text x="161" y="161.3" transform="rotate(-90 161 161.3)">R</text>
</g>
<g font-size="3.2">
<text x="71.2" y="111.7">7</text>
<text x="76.4" y="113.1">GND</text>
<text x="102.3" y="113.1">GND</text>
<text x="112.7" y="111.7">10</text>
</g>
<text font-size="3.2" fill="#0f0" x="161" y="171.5" transform="rotate(-90 161 171.5)">G</text>
<g font-size="2.5">
<text x="159.3" y="58.4" transform="rotate(-90 159.3 58.4)">VSS</text>
<text x="162.8" y="58.4" transform="rotate(-90 162.8 58.4)">VCC</text>
<text x="166.3" y="58.4" transform="rotate(-90 166.3 58.4)">VO</text>
<text x="169.9" y="58.4" transform="rotate(-90 169.9 58.4)">RS</text>
<text x="173.4" y="58.4" transform="rotate(-90 173.4 58.4)">R/W</text>
<text x="176.9" y="58.4" transform="rotate(-90 176.9 58.4)">E</text>
<text x="180.4" y="58.4" transform="rotate(-90 180.4 58.4)">DB0</text>
<text x="184" y="58.4" transform="rotate(-90 184 58.4)">DB1</text>
<text x="187.5" y="58.4" transform="rotate(-90 187.5 58.4)">DB2</text>
<text x="191" y="58.4" transform="rotate(-90 191 58.4)">DB3</text>
<text x="194.6" y="58.4" transform="rotate(-90 194.6 58.4)">DB4</text>
<text x="198.1" y="58.4" transform="rotate(-90 198.1 58.4)">DB5</text>
<text x="201.6" y="58.4" transform="rotate(-90 201.6 58.4)">DB6</text>
<text x="205.1" y="58.4" transform="rotate(-90 205.1 58.4)">DB7</text>
<text x="208.7" y="58.4" transform="rotate(-90 208.7 58.4)">BLA</text>
<text x="212.2" y="58.4" transform="rotate(-90 212.2 58.4)">BLK</text>
<text x="157.9" y="62.2" transform="rotate(-90 157.9 62.2)">1</text>
<text x="161.4" y="62.2" transform="rotate(-90 161.4 62.2)">2</text>
<text x="164.9" y="62.2" transform="rotate(-90 164.9 62.2)">3</text>
<text x="168.5" y="62.2" transform="rotate(-90 168.5 62.2)">4</text>
<text x="172" y="62.2" transform="rotate(-90 172 62.2)">5</text>
<text x="175.5" y="62.2" transform="rotate(-90 175.5 62.2)">6</text>
<text x="179" y="62.2" transform="rotate(-90 179 62.2)">7</text>
<text x="182.6" y="62.2" transform="rotate(-90 182.6 62.2)">8</text>
<text x="186.1" y="62.2" transform="rotate(-90 186.1 62.2)">9</text>
<text x="189.6" y="63.6" transform="rotate(-90 189.6 63.6)">10</text>
<text x="193.1" y="63.6" transform="rotate(-90 193.1 63.6)">11</text>
<text x="196.7" y="63.6" transform="rotate(-90 196.7 63.6)">12</text>
<text x="200.2" y="63.6" transform="rotate(-90 200.2 63.6)">13</text>
<text x="203.7" y="63.6" transform="rotate(-90 203.7 63.6)">14</text>
<text x="207.3" y="63.6" transform="rotate(-90 207.3 63.6)">15</text>
<text x="210.8" y="63.6" transform="rotate(-90 210.8 63.6)">16</text>
</g>
<g font-size="2.5" fill="#00f">
<text x="299.5" y="125.8">1</text>
<text x="322.3" y="125.8">6</text>
<text x="299.5" y="132.8">2</text>
<text x="322.3" y="132.8">5</text>
<text x="299.5" y="139.9">3</text>
<text x="303.6" y="141.3">NC</text>
<text x="322.3" y="139.9">4</text>
</g>
</svg>
